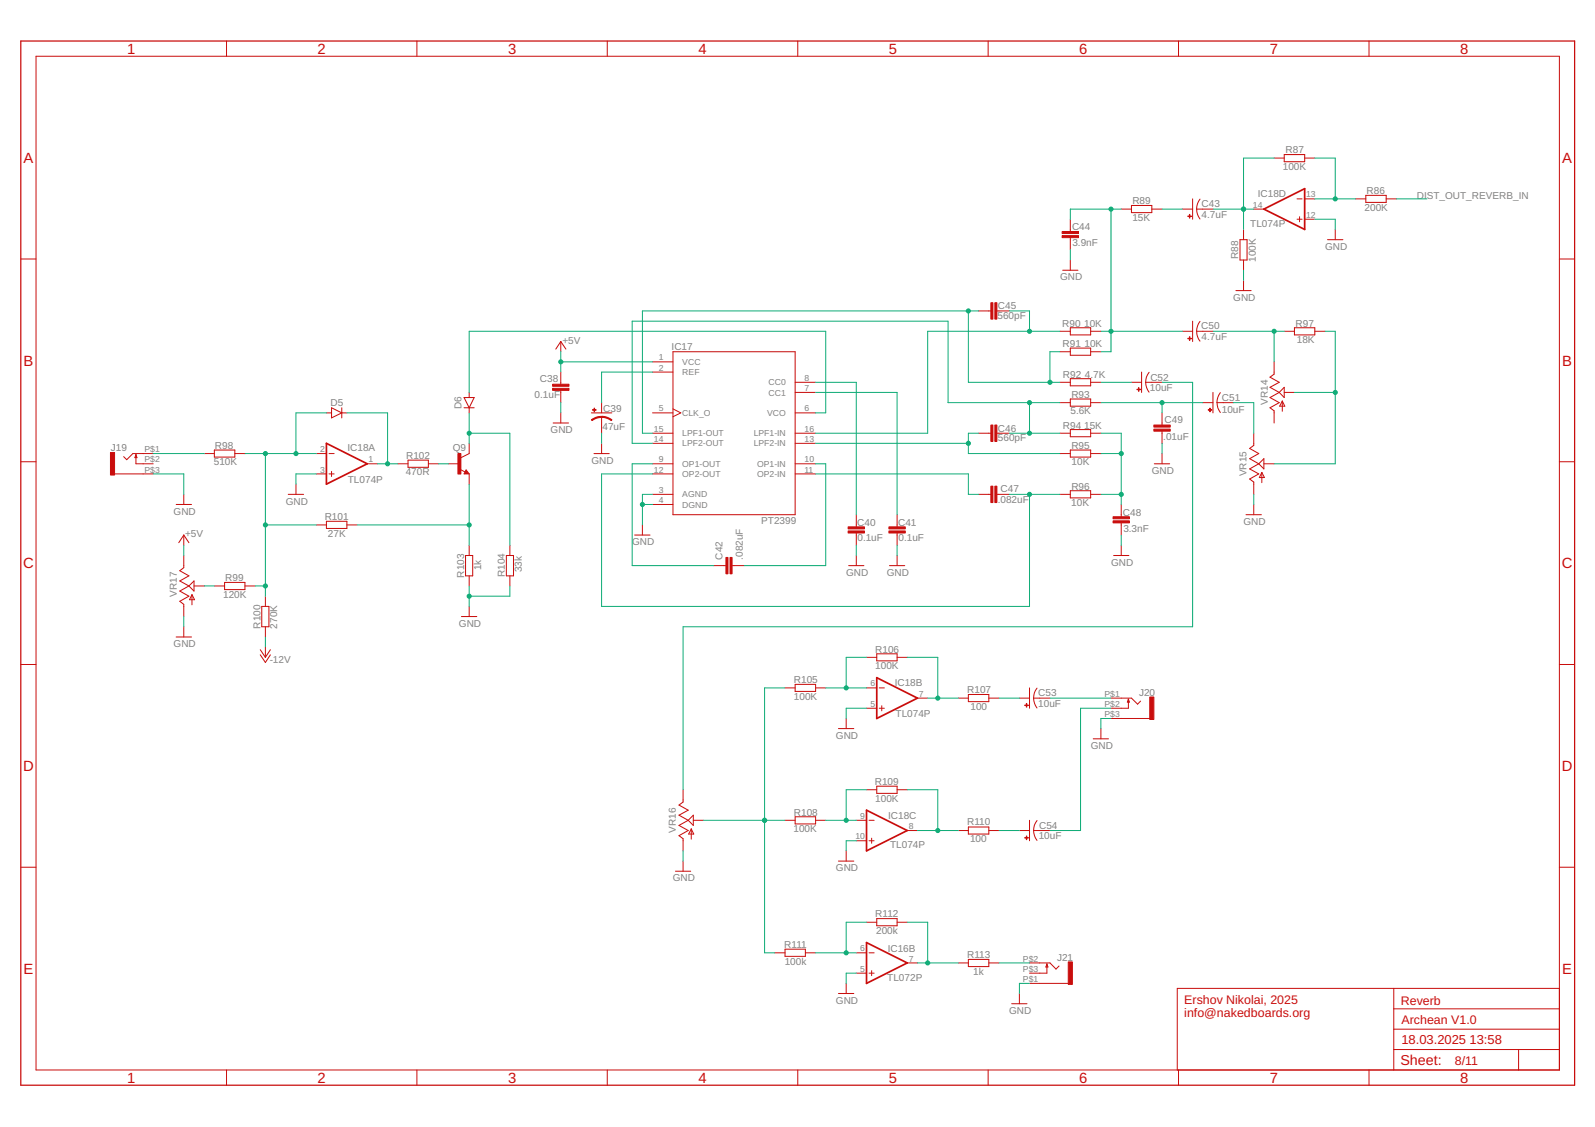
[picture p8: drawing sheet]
<svg xmlns="http://www.w3.org/2000/svg" width="297mm" height="210mm" viewBox="0 0 297 210" stroke-linecap="round" stroke-linejoin="round" font-family="sans-serif">
<g fill="none" stroke="#c90d0c" stroke-width=".19">
<path d="M6.7 10.5h283.7v188.8h-283.7zM42.2 7.6v2.9M77.6 7.6v2.9M113.1 7.6v2.9M148.6 7.6v2.9M184 7.6v2.9M219.5 7.6v2.9M255 7.6v2.9M208.8 38.9h1.9M210.7 38.3h3.8v1.3h-3.8zM214.5 38.9h1.9M220.2 38.9h1.9"/>
<path d="M222.1 37v3.8M223.5 37.1a3.1 3.1 0 0 0-.7 1.8M225.9 38.9h-3a2.9 2.9 0 0 0 .6 1.9M233.5 38.9h1.9M237.3 29.4h1.9M239.2 28.8h3.8v1.3h-3.8zM241.6 37h.9M243 29.4h1.9M243 37h1.9M252.5 37h1.9M254.4 36.4h3.7v1.3h-3.7zM258.1 37h2"/>
<path d="M3.9 48.2h2.8M182.2 57.9h2.3M185.7 57.9h2.2M197.9 50.3h2.8M199.3 40.8v2.3M199.3 44.3v2.2M199.3 48.4v1.9M222.1 59.8v3.8M223.5 59.9a3.1 3.1 0 0 0-.7 1.8M230.2 54.1h2.8M230.9 44.6h1.3v3.8h-1.3zM231.6 42.7v1.9"/>
<path d="M231.6 48.4v1.9M231.6 52.2v1.9M241.6 40.8h.9M242 40.4v.9M243 40.8h1.9M247.2 44.6h2.9M248.7 42.7v1.9M290.4 48.2h2.8M60.8 76.9h.9M61.7 75.9l1.9 1-1.9 .9zM63.6 76.9h1M63.6 75.9v1.9"/>
<path d="M86.4 74h1.9l-.9 1.9zM86.4 75.9h1.9M87.4 73.1v.9M87.4 75.9v1M103 78.8h2.9M104.4 63.6l1 1.4M104.4 63.6l-.9 1.4M104.4 63.6v1.9M104.4 69.3v2.3M104.4 72.7v2.3M104.4 76.9v1.9M110.1 76.9h3.8"/>
<path d="M112 75v1.9M112 77.6v3.1M121.5 67.4h3.8M121.5 69.3h3.8M121.5 76.9h3.8M125.3 65.5h22.8v30.4h-22.8zM125.3 76.2l1.5 .7-1.5 .7M148.1 76.9h3.8M148.1 73.1h3.8M148.1 71.2h3.8M197.4 65.5h1.9M197.4 71.2h1.9"/>
<path d="M197.4 75h1.9M197.4 61.7h1.9M199.3 61h3.8v1.4h-3.8zM199.3 64.8h3.8v1.4h-3.8zM199.3 70.5h3.8v1.4h-3.8zM199.3 74.3h3.8v1.3h-3.8zM203.1 65.5h1.9M203.1 71.2h1.9M203.1 75h1.9M203.1 61.7h1.9M210.7 71.2h1.9M212.6 69.3v3.8"/>
<path d="M213.4 71.2a3.1 3.1 0 0 0 .6 1.8M213.4 71.2h3M214 69.3a2.77 2.77 0 0 0-.6 1.9M216.4 76.9v2.3M220.2 61.7h1.9M224 75h1.9M225.9 61.7h-3a2.9 2.9 0 0 0 .6 1.8M225.9 73.1v3.8M226.7 75a2.9 2.9 0 0 0 .6 1.8M226.7 75h3M227.3 73.1a3.1 3.1 0 0 0-.7 1.9M237.3 67.4v2.3l-.8 .6 1.7 .9-1.7 .9 1.7 1"/>
<path d="M238.2 73.1l-1.7 .9 1.7 1-1.7 .9 .8 .6v2.3M238.8 74.7l.5 .9h-1zM238.8 74.7v1.9M239.2 73.1h1.9M239.2 61.7h1.9M239.2 72.1v1.9l-1-.9zM241.1 61h3.8v1.4h-3.8zM244.9 61.7h1.9M3.9 86h2.8M21.3 88.3h7.2M25.3 84.7v1.7h3.2M25.3 84.7l.2 .5h-.4z"/>
<path d="M28.5 84.5h-3.8l-1.1 1.1-.6-.6M32.8 94h2.9M34.2 99.7l1 1.4M34.2 99.7l-.9 1.4M34.2 92.1v1.9M34.2 99.7v1.9M38 84.5h1.9M39.9 83.8h3.8v1.3h-3.8zM43.7 84.5h1.9M53.7 92.1h2.8M55.1 90.2v1.9M58.9 88.3h1.9"/>
<path d="M58.9 84.5h1.9M58.9 97.8h1.9M60.8 97.1h3.8v1.3h-3.8zM61.3 88.3h.9M61.3 84.5h.9M61.7 87.8v1M64.6 97.8h1.9M68.4 86.4h1.9M74.1 86.4h1.9M76 85.7h3.8v1.3h-3.8zM79.8 86.4h1.9M83.6 86.4h1.9"/>
<path d="M85.7 87.4l.9 .5M86.8 87.5l.6 .8h-1zM86.8 87.9l.1 .2h-.3l.2-.4 .4 .5h-.6M87.4 82.6v1.9l-1.5 .7M87.4 88.3v1.9M110.6 84.5h2.9M112 82.6v1.9M118.2 99.7h2.9M119.6 97.8v1.9M121.5 92.1h3.8M121.5 94h3.8M121.5 86.4h3.8"/>
<path d="M121.5 88.3h3.8M121.5 82.6h3.8M121.5 80.7h3.8M148.1 86.4h3.8M148.1 88.3h3.8M148.1 82.6h3.8M148.1 80.7h3.8M159.5 95.9v2.2M159.5 99.3v2.3M167.1 95.9v2.2M167.1 99.3v2.3M182.2 92.1h2.3"/>
<path d="M182.2 80.7h2.3M185.7 92.1h2.2M185.7 80.7h2.2M197.4 92.1h1.9M197.4 80.7h1.9M197.4 84.5h1.9M199.3 91.4h3.8v1.3h-3.8zM199.3 80h3.8v1.3h-3.8zM199.3 83.8h3.8v1.3h-3.8zM203.1 92.1h1.9M203.1 80.7h1.9M203.1 84.5h1.9"/>
<path d="M208.8 94v2.2M208.8 97.4v2.3M215 86.4h2.8M216.4 80.3v2.3M216.4 84.5v1.9M232.1 95.9h2.8M233.5 80.7v2.3l-.8 .5 1.7 1-1.7 .9 1.7 1M233.5 94v1.9M234.4 86.4l-1.7 .9 1.7 1-1.7 .9 .8 .6v2.3M235 88v1.9M235 88l.5 .9h-1zM235.4 86.4h1.9"/>
<path d="M235.4 85.4v1.9l-1-.9zM290.4 86h2.8M32.8 118.6h2.9M34.2 103.5v2.2l-.7 .6 1.7 1-1.7 .9 1.7 .9M34.2 116.7v1.9M35.2 109.1l-1.7 1 1.7 .9-1.7 1 .7 .6v2.2M35.2 109.1l.9-.9v1.9zM35.8 110.8v1.8M35.8 110.8l.4 .9h-.9zM36.1 109.1h1.9M39.9 109.1h1.9M41.8 108.5h3.8v1.3h-3.8z"/>
<path d="M45.6 109.1h1.9M48.7 112.9h1.4v3.8h-1.4zM49.4 111v1.9M49.4 116.7v1.9M85.9 114.8h2.9M86.7 103.5h1.3v3.8h-1.3zM87.4 101.6v1.9M87.4 107.3v1.8M87.4 112.9v1.9M94.3 103.5h1.3v3.8h-1.3zM95 101.6v1.9M95 107.3v1.8"/>
<path d="M132.9 105.3h2.3M136.3 105.3h2.3M158.1 105.3h2.8M159.5 103.5v1.8M165.7 105.3h2.8M167.1 103.5v1.8M207.4 103.5h2.8M208.8 101.6v1.9M3.9 123.8h2.8M48.5 121l.9 1.4M48.5 122l.9 1.4 1-1.4M49.4 120.5v1.9"/>
<path d="M50.4 121l-1 1.4M146.2 128.1h1.9M148.1 127.5h3.8v1.3h-3.8zM151.9 128.1h1.9M156.1 135.7h2.9M157.6 133.8v1.9M161.4 131.9h1.9M161.4 128.1h1.9M161.4 122.4h1.9M163.3 121.8h3.8v1.3h-3.8zM163.7 131.9h1M163.7 128.1h1"/>
<path d="M164.2 131.4v1M167.1 122.4h1.9M170.9 130h1.9M178.5 130h1.8M180.3 129.3h3.8v1.4h-3.8zM184.1 130h1.9M189.8 130h1.9M191.7 128.1v3.8M192.5 130a3.2 3.2 0 0 0 .6 1.9M192.5 130h3M193.1 128.2a2.77 2.77 0 0 0-.6 1.8M203.6 137.6h2.8"/>
<path d="M205 135.7v1.9M206.9 130h3.8l1.2 1.1 .5-.5M206.9 133.8h7.2M210.1 130.2v1.7h-3.2M210.1 130.2l.2 .6h-.3zM290.4 123.8h2.8M127.2 147.1v2.3l-.8 .5 1.8 1-1.8 .9 1.8 1M128.2 152.8l-1.8 .9 1.8 1-1.8 .9 .8 .6v2.3M128.7 154.4v1.9M128.7 154.4l.5 .9h-1zM129.1 152.8h1.9M129.1 151.8v1.9l-.9-.9z"/>
<path d="M146.2 152.8h1.9M148.1 152.1h3.8v1.4h-3.8zM151.9 152.8h1.9M157.6 158.5v1.9M159.5 156.6h1.9M159.5 152.8h1.9M161.4 147.1h1.9M161.8 156.6h1M161.8 152.8h1M162.3 156.1v1M163.3 146.4h3.8v1.4h-3.8zM167.1 147.1h1.9"/>
<path d="M169 154.7h1.9M178.5 154.7h1.8M180.3 154h3.8v1.3h-3.8zM184.1 154.7h1.9M189.8 154.7h1.9M191.7 152.8v3.8M192.5 154.7a3.1 3.1 0 0 0 .6 1.8M192.5 154.7h3M193.1 152.8a2.77 2.77 0 0 0-.6 1.9M3.9 161.5h2.8M125.8 162.3h2.8M127.2 160.4v1.9"/>
<path d="M144.3 177.5h1.9M146.2 176.8h3.8v1.3h-3.8zM150 177.5h1.9M156.1 160.4h2.9M159.5 177.5h1.9M161.4 171.8h1.9M161.8 177.5h1M163.3 171.1h3.8v1.3h-3.8zM167.1 171.8h1.9M169 179.3h1.9M178.5 179.3h1.8M180.3 178.7h3.8v1.3h-3.8z"/>
<path d="M184.1 179.3h1.9M191.7 179.3h3.8l1.2 1.2 .5-.6M195 179.5v1.8h-3.3M195 179.5l.2 .6h-.4zM290.4 161.5h2.8M42.2 199.3v2.8M77.6 199.3v2.8M113.1 199.3v2.8M148.6 199.3v2.8M156.1 185h2.9M157.6 183.2v1.8M159.5 181.3h1.9"/>
<path d="M161.8 181.3h1M162.3 180.8v.9M184 199.3v2.8M188.4 186.9h2.9M189.8 185v1.9M191.7 183.2h7.2M219.5 199.3v2.8M255 199.3v2.8M259.6 195.5h30.8M259.6 184.1v15.2M259.6 191.7h30.8M259.6 187.9h30.8"/>
<path d="M282.8 195.5v3.8M290.4 184.1h-71.2v15.2"/>
</g>
<path d="M235.4 38.9l7.6-3.8v7.6zM60.8 82.6l7.6 3.8-7.6 3.8zM163.3 126.2l7.6 3.8-7.6 3.8zM161.4 150.9l7.6 3.8-7.6 3.8zM161.4 175.6l7.6 3.7-7.6 3.9z" fill="none" stroke="#c90d0c" stroke-width=".32"/>
<g fill="#c90d0c" stroke="#c90d0c" stroke-width=".19">
<path d="M136 103.8h.3v3.1h-.3z"/>
<path d="M135.2 103.8h.4v3.1h-.4z"/>
<path d="M185.3 90.6h.4v3h-.4z"/>
<path d="M184.5 90.6h.4v3h-.4z"/>
<path d="M185.3 79.2h.4v3h-.4z"/>
<path d="M184.5 79.2h.4v3h-.4z"/>
<path d="M185.3 56.4h.4v3h-.4z"/>
<path d="M184.5 56.4h.4v3h-.4z"/>
<path d="M102.9 72.3h3.1v.4h-3.1z"/>
<path d="M102.9 71.6h3.1v.3h-3.1z"/>
<path d="M110.3 76.3l.7 .1z"/>
<path d="M110.6 76l.1 .7z"/>
<path d="M207.3 97h3v.4h-3z"/>
<path d="M207.3 96.2h3v.4h-3z"/>
<path d="M214.9 79.9h3v.4h-3z"/>
<path d="M214.9 79.2h3v.3h-3z"/>
<path d="M225.3 76l.1 .7z"/>
<path d="M225 76.3l.7 .1z"/>
<path d="M212 72.2l.1 .7z"/>
<path d="M211.7 72.5l.7 .1z"/>
<path d="M221.5 62.7l.1 .7z"/>
<path d="M221.2 63l.7 .1z"/>
<path d="M197.8 43.9h3.1v.4h-3.1z"/>
<path d="M197.8 43.1h3.1v.4h-3.1z"/>
<path d="M221.5 39.9l.1 .7z"/>
<path d="M221.2 40.2l.7 .1z"/>
<path d="M214.1 129.8h.8v4.2h-.8z"/>
<path d="M20.6 84.3h.7v4.2h-.7z"/>
<path d="M165.5 98.1h3.1v.4h-3.1z"/>
<path d="M165.5 98.9h3.1v.4h-3.1z"/>
<path d="M157.9 98.1h3.1v.4h-3.1z"/>
<path d="M157.9 98.9h3.1v.4h-3.1z"/>
<path d="M85.3 84.5h.5v3.8h-.5z"/>
<path d="M191.1 131l.1 .7z"/>
<path d="M190.8 131.3l.7 .1z"/>
<path d="M191.1 155.7l.1 .7z"/>
<path d="M190.8 156l.7 .1z"/>
<path d="M198.9 179.2h.8v4.1h-.8z"/>
</g>
<g fill="#c90d0c" stroke="#c90d0c" stroke-width=".19">
<path d="M112 77.5l1.4 .4 .6 .3-.2 .1a3.1 3.1 0 0 0-1.8-.6z" fill-rule="evenodd"/>
<path d="M110.1 78.2l1.3-.6h.6v.1a2.81 2.81 0 0 0-1.7 .6z" fill-rule="evenodd"/>
</g>
<path d="M3.9 7.6h289.3v194.5h-289.3z" fill="none" stroke="#c90d0c" stroke-width=".23"/>
<g fill="none" stroke="#0dab76" stroke-width=".19">
<path d="M206.9 38.9v26.6h-1.9M208.8 38.9h-9.5v1.9M216.4 38.9h3.8M225.9 38.9h7.6M237.3 29.4h-5.7v13.3M244.9 29.4h3.8v7.6M244.9 37h7.6M260.1 37h5.6M180.3 57.9v13.3h17.1M182.2 57.9h-62.6v22.8h1.9M187.9 57.9h3.8v3.8M199.3 46.5v1.9"/>
<path d="M231.6 50.3v1.9M244.9 40.8h3.8v1.9M60.8 76.9h-5.7v7.6M64.6 76.9h7.6v9.5M87.4 73.1v-11.4h66.4v15.2h-1.9M87.4 76.9v5.7M104.4 65.5v3.8M104.4 75v1.9M104.4 67.4h17.1M121.5 69.3h-9.5v5.7M151.9 71.2h7.6v24.7M151.9 73.1h15.2v22.8"/>
<path d="M191.7 75v5.7M197.4 61.7h-24.6v19h-20.9M197.4 75h-20.8v-15.2h-58.9v22.8h3.8M197.4 65.5h-1.9v5.7M205 71.2h5.7M205 75h19M205 61.7h15.2M216.4 75v1.9M216.4 71.2h5.7v45.5h-94.9v30.4M225.9 61.7h13.3M229.7 75h3.8v5.7M237.3 61.7v5.7"/>
<path d="M241.1 73.1h7.6M246.8 61.7h1.9v24.7h-11.4M28.5 88.3h5.7v3.8M28.5 84.5h9.5M45.6 84.5h13.3M49.4 84.5v26.5M49.4 97.8h9.5M58.9 88.3h-3.8v1.9M66.5 97.8h20.9M70.3 86.4h3.8M81.7 86.4h1.9M87.4 90.2v11.4"/>
<path d="M87.4 80.7h7.6v20.9M112 80.7v1.9M119.6 94h1.9M121.5 92.1h-1.9v5.7M121.5 88.3h-9.5v24.6h79.7v-20.8M121.5 86.4h-3.8v18.9h15.2M151.9 88.3h28.4v3.8h1.9M151.9 86.4h1.9v18.9h-15.2M151.9 82.6h28.4M182.2 80.7h-1.9v3.8h17.1M187.9 92.1h9.5M187.9 80.7h9.5"/>
<path d="M205 92.1h3.8M205 80.7h3.8v13.3M205 84.5h3.8M208.8 99.7v1.9M216.4 82.6v1.9M233.5 92.1v1.9M34.2 101.6v1.9M34.2 114.8v1.9M38 109.1h1.9M47.5 109.1h1.9M49.4 118.6v1.9M87.4 109.1v3.8"/>
<path d="M95 109.1v1.9h-7.6M159.5 101.6v1.9M167.1 101.6v1.9M146.2 128.1h-3.8v49.4h1.9M153.8 128.1h7.6M161.4 122.4h-3.8v5.7M161.4 131.9h-3.8v1.9M169 122.4h5.6v7.6M172.8 130h5.7M186 130h3.8M195.5 130h11.4M206.9 131.9h-5.7v22.8h-5.7"/>
<path d="M206.9 133.8h-1.9v1.9M127.2 158.5v1.9M131 152.8h15.2M153.8 152.8h5.7M159.5 156.6h-1.9v1.9M161.4 147.1h-3.8v5.7M169 147.1h5.6v7.6M170.9 154.7h7.6M186 154.7h3.8M151.9 177.5h7.6M161.4 171.8h-3.8v5.7M169 171.8h3.8v7.5"/>
<path d="M170.9 179.3h7.6M186 179.3h5.7M159.5 181.3h-1.9v1.9M191.7 183.2h-1.9v1.8"/>
</g>
<g fill="#0dab76" stroke="#0dab76" stroke-width=".19">
<circle cx="119.6" cy="94" r=".38"/>
<circle cx="87.4" cy="111" r=".38"/>
<circle cx="180.3" cy="82.6" r=".38"/>
<circle cx="195.5" cy="71.2" r=".38"/>
<circle cx="180.3" cy="57.9" r=".38"/>
<circle cx="191.7" cy="80.7" r=".38"/>
<circle cx="191.7" cy="75" r=".38"/>
<circle cx="191.7" cy="61.7" r=".38"/>
<circle cx="104.4" cy="67.4" r=".38"/>
<circle cx="208.8" cy="92.1" r=".38"/>
<circle cx="208.8" cy="84.5" r=".38"/>
<circle cx="216.4" cy="75" r=".38"/>
<circle cx="206.9" cy="61.7" r=".38"/>
<circle cx="206.9" cy="38.9" r=".38"/>
<circle cx="237.3" cy="61.7" r=".38"/>
<circle cx="248.7" cy="73.1" r=".38"/>
<circle cx="231.6" cy="38.9" r=".38"/>
<circle cx="248.7" cy="37" r=".38"/>
<circle cx="157.6" cy="128.1" r=".38"/>
<circle cx="174.6" cy="130" r=".38"/>
<circle cx="49.4" cy="84.5" r=".38"/>
<circle cx="49.4" cy="109.1" r=".38"/>
<circle cx="49.4" cy="97.8" r=".38"/>
<circle cx="55.1" cy="84.5" r=".38"/>
<circle cx="72.2" cy="86.4" r=".38"/>
<circle cx="87.4" cy="97.8" r=".38"/>
<circle cx="87.4" cy="80.7" r=".38"/>
<circle cx="157.6" cy="152.8" r=".38"/>
<circle cx="174.6" cy="154.7" r=".38"/>
<circle cx="191.7" cy="92.1" r=".38"/>
<circle cx="142.4" cy="152.8" r=".38"/>
<circle cx="157.6" cy="177.5" r=".38"/>
<circle cx="172.8" cy="179.3" r=".38"/>
</g>
<g font-size="2.8" fill="#c90d0c">
<text x="23.7" y="10">1</text>
<text x="59.1" y="10">2</text>
<text x="94.6" y="10">3</text>
<text x="130.1" y="10">4</text>
<text x="165.5" y="10">5</text>
<text x="201" y="10">6</text>
<text x="236.5" y="10">7</text>
<text x="271.9" y="10">8</text>
<text x="4.4" y="30.3">A</text>
<text x="290.9" y="30.3">A</text>
<text x="4.4" y="68.1">B</text>
<text x="290.9" y="68.1">B</text>
<text x="4.3" y="105.8">C</text>
<text x="290.8" y="105.8">C</text>
<text x="4.3" y="143.6">D</text>
<text x="290.8" y="143.6">D</text>
<text x="4.4" y="181.4">E</text>
<text x="290.9" y="181.4">E</text>
<text x="23.7" y="201.7">1</text>
<text x="59.1" y="201.7">2</text>
<text x="94.6" y="201.7">3</text>
<text x="130.1" y="201.7">4</text>
<text x="165.5" y="201.7">5</text>
<text x="201" y="201.7">6</text>
<text x="236.5" y="201.7">7</text>
<text x="271.9" y="201.7">8</text>
</g>
<text font-size="2.7" fill="#c90d0c" x="260.8" y="198.4">Sheet:</text>
<g font-size="2.4" fill="#c90d0c">
<text x="261" y="194.5">18.03.2025</text>
<text x="273.7" y="194.5">13:58</text>
</g>
<g font-size="2.3" fill="#c90d0c">
<text x="220.6" y="187">Ershov Nikolai, 2025</text>
<text x="220.6" y="189.4">info@nakedboards.org</text>
<text x="260.9" y="187.1">Reverb</text>
<text x="261" y="190.7">Archean V1.0</text>
<text x="271" y="198.3">8/11</text>
</g>
<g font-size="1.9" fill="#808080">
<text x="239.4" y="28.5">R87</text>
<text x="238.9" y="31.8">100K</text>
<text x="210.9" y="41.2">15K</text>
<text x="210.9" y="38">R89</text>
<text x="223.8" y="40.7">4.7uF</text>
<text x="223.8" y="38.6">C43</text>
<text x="234.2" y="36.7">IC18D</text>
<text x="254.1" y="39.3">200K</text>
<text x="254.5" y="36.1">R86</text>
<text x="263.8" y="37">DIST_OUT_REVERB_IN</text>
<text x="199.6" y="42.9">C44</text>
<text x="199.7" y="45.9">3.9nF</text>
<text x="232.8" y="42.3">TL074P</text>
<text x="246.8" y="46.5">GND</text>
<text x="197.4" y="52.2">GND</text>
<text x="230.6" y="48.2" transform="rotate(-90 230.6 48.2)">R88</text>
<text x="233.9" y="48.7" transform="rotate(-90 233.9 48.7)">100K</text>
<text x="185.8" y="59.4">560pF</text>
<text x="185.8" y="57.6">C45</text>
<text x="229.7" y="56">GND</text>
<text x="104.8" y="64">+5V</text>
<text x="125.1" y="65.2">IC17</text>
<text x="197.8" y="60.8">R90</text>
<text x="197.9" y="64.6">R91</text>
<text x="201.9" y="60.8">10K</text>
<text x="202" y="64.6">10K</text>
<text x="223.7" y="61.4">C50</text>
<text x="223.8" y="63.4">4.7uF</text>
<text x="241.3" y="60.8">R97</text>
<text x="241.5" y="64">18K</text>
<text x="100.5" y="71.2">C38</text>
<text x="197.9" y="70.3">R92</text>
<text x="202" y="70.3">4.7K</text>
<text x="214.2" y="70.9">C52</text>
<text x="61.6" y="75.5">D5</text>
<text x="85.9" y="76.2" transform="rotate(-90 85.9 76.2)">D6</text>
<text x="99.6" y="74.2">0.1uF</text>
<text x="112.3" y="76.7">C39</text>
<text x="199.4" y="77.2">5.6K</text>
<text x="199.5" y="74.1">R93</text>
<text x="214.2" y="72.8">10uF</text>
<text x="227.5" y="77">10uF</text>
<text x="227.5" y="74.6">C51</text>
<text x="236.1" y="75.4" transform="rotate(-90 236.1 75.4)">VR14</text>
<text x="20.7" y="84">J19</text>
<text x="40" y="83.6">R98</text>
<text x="64.7" y="83.9">IC18A</text>
<text x="84.3" y="84">Q9</text>
<text x="102.5" y="80.7">GND</text>
<text x="112.2" y="80.1">47uF</text>
<text x="185.8" y="82.2">560pF</text>
<text x="185.8" y="80.4">C46</text>
<text x="197.9" y="79.8">R94</text>
<text x="199.5" y="83.6">R95</text>
<text x="201.9" y="79.8">15K</text>
<text x="216.6" y="82">.01uF</text>
<text x="216.9" y="78.9">C49</text>
<text x="39.8" y="86.7">510K</text>
<text x="75.6" y="88.5">470R</text>
<text x="75.6" y="85.5">R102</text>
<text x="110.1" y="86.4">GND</text>
<text x="199.6" y="86.7">10K</text>
<text x="214.5" y="88.3">GND</text>
<text x="232.1" y="88.7" transform="rotate(-90 232.1 88.7)">VR15</text>
<text x="32.3" y="95.9">GND</text>
<text x="53.2" y="94">GND</text>
<text x="64.8" y="90">TL074P</text>
<text x="185.8" y="93.7">.082uF</text>
<text x="186.3" y="91.7">C47</text>
<text x="199.5" y="94.2">10K</text>
<text x="199.5" y="91.2">R96</text>
<text x="34.5" y="100">+5V</text>
<text x="60.5" y="96.9">R101</text>
<text x="61.1" y="99.9">27K</text>
<text x="117.7" y="101.6">GND</text>
<text x="141.8" y="97.5">PT2399</text>
<text x="159.6" y="97.9">C40</text>
<text x="159.7" y="100.8">0.1uF</text>
<text x="167.3" y="98">C41</text>
<text x="167.3" y="100.8">0.1uF</text>
<text x="209.1" y="96">C48</text>
<text x="209.2" y="99.1">3.3nF</text>
<text x="231.6" y="97.8">GND</text>
<text x="86.5" y="107.6" transform="rotate(-90 86.5 107.6)">R103</text>
<text x="89.6" y="106.2" transform="rotate(-90 89.6 106.2)">1k</text>
<text x="94" y="107.5" transform="rotate(-90 94 107.5)">R104</text>
<text x="97.2" y="106.6" transform="rotate(-90 97.2 106.6)">33k</text>
<text x="134.5" y="104.2" transform="rotate(-90 134.5 104.2)">C42</text>
<text x="138.3" y="104.2" transform="rotate(-90 138.3 104.2)">.082uF</text>
<text x="157.6" y="107.2">GND</text>
<text x="165.2" y="107.2">GND</text>
<text x="206.9" y="105.4">GND</text>
<text x="32.9" y="111.2" transform="rotate(-90 32.9 111.2)">VR17</text>
<text x="41.6" y="111.3">120K</text>
<text x="41.9" y="108.3">R99</text>
<text x="48.5" y="117.1" transform="rotate(-90 48.5 117.1)">R100</text>
<text x="51.6" y="117.1" transform="rotate(-90 51.6 117.1)">270K</text>
<text x="85.5" y="116.7">GND</text>
<text x="32.3" y="120.5">GND</text>
<text x="50.2" y="123.5">-12V</text>
<text x="163" y="124.6">100K</text>
<text x="163" y="121.6">R106</text>
<text x="147.8" y="130.3">100K</text>
<text x="147.8" y="127.2">R105</text>
<text x="166.6" y="127.7">IC18B</text>
<text x="180.1" y="129.1">R107</text>
<text x="193.4" y="131.6">10uF</text>
<text x="193.4" y="129.6">C53</text>
<text x="212.1" y="129.6">J20</text>
<text x="155.7" y="137.6">GND</text>
<text x="166.8" y="133.5">TL074P</text>
<text x="180.7" y="132.2">100</text>
<text x="203.1" y="139.5">GND</text>
<text x="162.9" y="146.2">R109</text>
<text x="163" y="149.4">100K</text>
<text x="125.8" y="155.1" transform="rotate(-90 125.8 155.1)">VR16</text>
<text x="147.8" y="155">100K</text>
<text x="147.8" y="151.9">R108</text>
<text x="165.4" y="152.6">IC18C</text>
<text x="180.1" y="153.7">R110</text>
<text x="193.5" y="154.3">C54</text>
<text x="165.8" y="158">TL074P</text>
<text x="180.7" y="156.9">100</text>
<text x="193.4" y="156.2">10uF</text>
<text x="125.3" y="164.2">GND</text>
<text x="155.7" y="162.3">GND</text>
<text x="163" y="170.9">R112</text>
<text x="146.1" y="176.5">R111</text>
<text x="146.1" y="179.7">100k</text>
<text x="163.2" y="174">200k</text>
<text x="165.3" y="177.4">IC16B</text>
<text x="180.1" y="178.5">R113</text>
<text x="196.9" y="178.9">J21</text>
<text x="165.2" y="182.8">TL072P</text>
<text x="181.3" y="181.6">1k</text>
<text x="155.7" y="186.9">GND</text>
<text x="187.9" y="188.8">GND</text>
</g>
<g font-size="1.6" fill="#808080">
<text x="233.3" y="38.7">14</text>
<text x="243.2" y="36.8">13</text>
<text x="243.2" y="40.6">12</text>
<text x="122.7" y="67.1">1</text>
<text x="122.7" y="69">2</text>
<text x="127.1" y="68">VCC</text>
<text x="127.1" y="69.9">REF</text>
<text x="143.1" y="71.8">CC0</text>
<text x="149.8" y="70.9">8</text>
<text x="122.7" y="76.6">5</text>
<text x="127.1" y="77.5">CLK_O</text>
<text x="142.9" y="77.5">VCO</text>
<text x="143.1" y="73.7">CC1</text>
<text x="149.8" y="76.6">6</text>
<text x="149.8" y="72.8">7</text>
<text x="121.8" y="82.3">14</text>
<text x="121.8" y="80.4">15</text>
<text x="127.1" y="83.2">LPF2-OUT</text>
<text x="127.1" y="81.3">LPF1-OUT</text>
<text x="140.4" y="83.1">LPF2-IN</text>
<text x="140.4" y="81.3">LPF1-IN</text>
<text x="149.8" y="82.3">13</text>
<text x="149.8" y="80.4">16</text>
<text x="26.9" y="88">P$3</text>
<text x="26.9" y="84.2">P$1</text>
<text x="26.9" y="86.1">P$2</text>
<text x="59.6" y="84.2">2</text>
<text x="59.6" y="88">3</text>
<text x="68.7" y="86.1">1</text>
<text x="121.8" y="88">12</text>
<text x="122.7" y="86.1">9</text>
<text x="127.1" y="86.9">OP1-OUT</text>
<text x="127.1" y="88.8">OP2-OUT</text>
<text x="141" y="86.9">OP1-IN</text>
<text x="141" y="88.8">OP2-IN</text>
<text x="149.8" y="86.1">10</text>
<text x="149.8" y="88">11</text>
<text x="122.7" y="91.8">3</text>
<text x="122.7" y="93.7">4</text>
<text x="127.1" y="92.6">AGND</text>
<text x="127.1" y="94.5">DGND</text>
<text x="162.1" y="127.9">6</text>
<text x="162.1" y="131.6">5</text>
<text x="171.1" y="129.8">7</text>
<text x="205.7" y="129.8">P$1</text>
<text x="205.7" y="131.6">P$2</text>
<text x="205.7" y="133.5">P$3</text>
<text x="160.2" y="152.5">9</text>
<text x="169.2" y="154.4">8</text>
<text x="159.3" y="156.3">10</text>
<text x="160.2" y="177.2">6</text>
<text x="169.2" y="179.1">7</text>
<text x="190.5" y="179.1">P$2</text>
<text x="160.2" y="181">5</text>
<text x="190.5" y="182.9">P$1</text>
<text x="190.5" y="181">P$3</text>
</g>
</svg>
